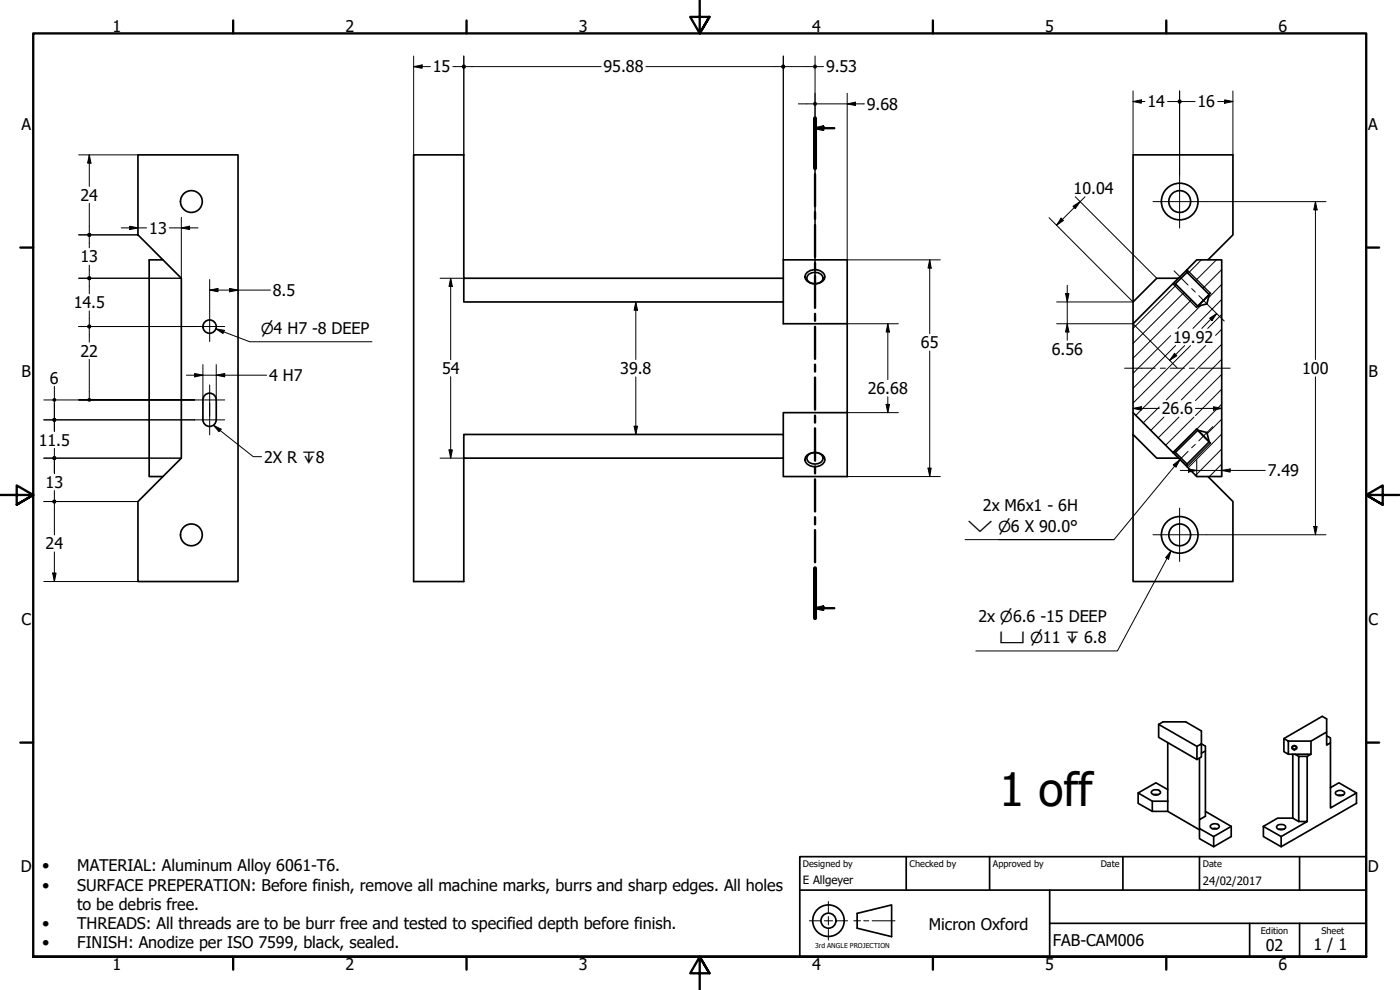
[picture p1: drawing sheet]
<svg xmlns="http://www.w3.org/2000/svg" width="420mm" height="297mm" viewBox="0 0 420 297" stroke-linecap="round" stroke-linejoin="round" font-family="sans-serif">
<!-- layer: Hatch (ISO) -->
<g fill="none" stroke="#000" stroke-width=".3">
<path d="M360.6 78l-4 4M365.1 78l-6.3 6.3M353.1 85.5l-13.1 13M355.3 87.7l-15.3 15.3M357.6 90l-17.6 17.5M360.4 91.6l-6.9 6.9M366.6 85.3l-3.9 4M366.6 80.9l-5.5 5.6M366.6 98.8l-1.8 1.8M366.6 94.3l-4.1 4.2M366.6 89.8l-8.6 8.7M351.3 100.7l-11.3 11.3"/>
<path d="M352.8 103.7l-12.8 12.8M357.3 103.7l-17.3 17.3M361.8 103.7l-20.9 20.9M366.6 116.8l-7.8 7.9M366.6 112.3l-7.8 7.9M366.6 107.8l-12.1 12.2M366.6 103.3l-16.6 16.7M347.9 122.1l-4.8 4.8M349.3 125.1l-3.9 4M353.8 125.1l-6.2 6.3M358.3 125.1l-8.5 8.5M366.6 139.2l-3.6 3.8"/>
<path d="M366.6 134.7l-7.8 7.9M366.6 130.2l-10 10.2M366.6 125.8l-4.3 4.3M366.6 121.3l-14.4 14.4"/>
</g>
<!-- layer: Visible (ISO) -->
<g fill="none" stroke="#000" stroke-width=".51">
<path d="M41.4 46.5h30v128h-30v-24l13-13v-54l-13-13zM48.9 78h-4.1v65h4.1M362.5 78l7.5-7.5v-24h-30v44.1l7.2-7.1h6.5M139.2 83.5h95.9v7.1h-95.9v-44.1h-15.1v128h15.1v-44.1h95.9v7.1h-95.9M235.1 83.5v-5.5h19.2v19.1h-19.2v-6.5M242.3 81.7a3.6 3.6 0 0 1 5.1 .6 1.89 1.89 0 0 1-1.3 2.6 3.2 3.2 0 0 1-4.5-1.9l.1-.7zM242.8 82.2a2.69 2.69 0 0 1 4.2 1.2 2.69 2.69 0 0 1-4.7 .7l-.2-.7 .2-.6zM254.3 97.1v26.7h-19.2v6.6M340 90.6v6.5M352 85.1h.7l6.8 6.8 2.7-.7 .7-2.8-6.7-6.7v-.8l3-2.9h7.4v65h-7.4l-3-3v-.8l6.7-6.6-.7-2.8-2.7-.7-6.8 6.6h-.7l-12-11.9v-26.7zM356.2 80.9l-4.2 4.2M356.2 81.7l-3.5 3.4"/>
<path d="M363.3 88l-4.2 4.3M61.5 118.6a2 2 0 0 1 2.2-.5 2 2 0 0 1 1.2 1.9v5.9a2 2 0 0 1-2 2 2 2 0 0 1-2-1.9v-6zM242.3 136.5a3.7 3.7 0 0 1 5.1 .6 1.93 1.93 0 0 1-1.3 2.6 3.2 3.2 0 0 1-4.5-1.8l.1-.8zM242.8 136.3a2.66 2.66 0 0 1 4.2 1.2 2.6 2.6 0 0 1-2.4 1.7 2.6 2.6 0 0 1-2.5-1.7l.2-.7zM254.3 123.8v19.2h-19.2v-5.5M340 123.8v6.6M352 135.7l4.2 4.3M352.7 135.7l3.5 3.5M353.7 137.5h-6.5l-7.2-7.1v44.1h30v-24l-7.5-7.5M359.1 128.7l4.2 4.3M359.5 129.1l3.4 3.5M347.7 217.3l11.5 6.7"/>
<path d="M398.1 219.6v-3.9l-1.3-.8-11.5 6.7M341.6 237.9v3.1l4.2 2.4M345.7 237.3a1.71 1.71 0 0 1 2.6 .4 1.59 1.59 0 0 1-2.8 0zM346.2 238.4h1.3M350.5 236.9l-3.6-2-5.3 3 4.2 2.5h4.7M350.5 222.8v17.6M359.2 224l1.4-.8v3.9l-1.4 .8zM360.6 223.2v-3.9l-4.7-2.7h-6.8l-1.4 .7v3.9l11.5 6.7M360.6 223.2l1.2 .7v21l-1.8 1v-18.5M361.8 225.3l-1.2 .7M385.3 221.6l1.4 .8v3.9l-1.4-.8zM386.7 222.4h6.7v3.9h-6.7"/>
<path d="M387.8 224a.67 .67 0 0 1 1.1-.2 .67 .67 0 0 1-.2 1.1l-.9-.3zM388 226.3v19.2l1.8 1M388.6 226.3l1.2 .6M393.4 222.4l4.7-2.8v4l1.2-.7M393.4 226.3l-1.1 .6M398.1 220.8l1.2 .6v21l7.8-4.5-5.3-3-2.5 1.4M400.9 237.5a1.71 1.71 0 0 1 2.6 .4 1.59 1.59 0 0 1-2.8 0zM401.5 238.6h1.3M407.1 237.9v3.1l-22.6 13v-3M345.8 240.4v3h4.7v-3M350.5 243.4l9.5 5.6M360 248.6v3l4.2 2.4"/>
<path d="M360 245.9v2.7l4.2 2.4M361.8 243.4l7.7 4.6M363.2 247.8a1.65 1.65 0 0 1 2.8 .2 1.6 1.6 0 0 1-2.8 0zM363.9 248.7h1.4M369.5 248v3l-5.3 3v-3M369.5 248l-5.3 3M379.2 248v3l5.3 3M379.2 248l5.3 3M383.3 247.8a1.65 1.65 0 0 1 2.5 .3 1.54 1.54 0 0 1-2.7 0zM383.8 248.8h1.3M388 245.5h-4.6l-4.2 2.5M392.3 246.5h-2.5v-19.6h2.5v19.6l-7.8 4.5"/>
<circle cx="57.4" cy="60.5" r="3.3"/>
<circle cx="354" cy="60.5" r="3.3"/>
<circle cx="354" cy="60.5" r="5.5"/>
<circle cx="62.9" cy="98" r="2"/>
<circle cx="57.4" cy="160.5" r="3.3"/>
<circle cx="354" cy="160.5" r="3.3"/>
<circle cx="354" cy="160.5" r="5.5"/>
<circle cx="388.4" cy="224.3" r=".55"/>
</g>
<!-- layer: Visible Narrow (ISO) -->
<path d="M352 85.1l7.1 7.2M356.2 80.9l7.1 7.1M359.1 128.7l-7.1 7M363.3 133l-7.1 7" fill="none" stroke="#000" stroke-width=".38"/>
<!-- layer: Section Line (ISO) -->
<g fill="none" stroke="#000" stroke-width=".7">
<path d="M244.6 38.5l2.5-.5v1zM244.6 35.5v15M244.6 38.5h5.8M244.6 52.2v9.7M244.6 63.6v2.1M244.6 67.5v9.6M244.6 78.9v2.1M244.6 82.7v9.7M244.6 94.2v2.1M244.6 98v9.7M244.6 109.4v2.1M244.6 113.3v9.6"/>
<path d="M244.6 124.7v2.1M244.6 128.5v9.7M244.6 139.9v2.1M244.6 143.8v9.7M244.6 155.2v2.1M244.6 159.1v9.6M244.6 170.5v15M244.6 182.5l2.5-.5v1zM244.6 182.5h5.8"/>
</g>
<path d="M244.6 35.5v15M244.6 170.5v15" fill="none" stroke="#000" stroke-width="1.2"/>
<g fill="#000">
<path d="M244.6 38.5l2.5-.5v1z" fill-rule="evenodd"/>
<path d="M244.6 182.5l2.5-.5v1z" fill-rule="evenodd"/>
</g>
<!-- layer: Border (ISO) -->
<g fill="none" stroke="#000" stroke-width=".7">
<path d="M70 6.1v3.9M140 6.1v3.9M210 0v10l-2.9-4.9h5.8l-2.9 4.9 2.9-4.9M280 6.1v3.9M350 6.1v3.9M6.1 74.3h3.9M410 74.3h3.9M0 148.5h10l-5-2.8v5.7l5-2.9-5 2.9M420 148.5h-10l5-2.8v5.7l-5-2.9 5 2.9M6.1 222.8h3.9M410 222.8h3.9M10 287.1v-277.1h400v277.1h-400h400"/>
<path d="M70 287.1v3.8M140 287.1v3.8M212.9 292l-2.9-4.9 2.9 4.9h-5.8l2.9-4.9v9.9M280 287.1v3.8M350 287.1v3.8"/>
</g>
<!-- layer: Sketch Geometry (ANSI) -->
<path d="M242.9 276.3h3.2M247.4 276.3h2.5M248.6 270.5v3.3M248.6 275v2.5M248.6 278.8v3.3M251.1 276.3h3.3M256.2 276.3h2.1M259.2 276.3h1.5M261.7 276.3h6.9" fill="none" stroke="#000" stroke-width=".3"/>
<g fill="none" stroke="#000" stroke-width=".51">
<path d="M257.2 274.1l10.4-2.6v9.5l-10.4-2.5z"/>
<circle cx="248.6" cy="276.2" r="4.7"/>
<circle cx="248.6" cy="276.2" r="2.25"/>
</g>
<!-- layer: Title (ISO) -->
<path d="M240 257h170v30.1h-170zM272 257v10.1M297 257v10.1M337 257v10.1M360 257v10.1M390 257v10.1M240 267.1h170M315 277h95M315 267.1v20M375 277v10.1M390 277v10.1" fill="none" stroke="#000" stroke-width=".51"/>
<!-- layer: Center Mark (ISO) -->
<path d="M354 52.5v15.9M346 60.5h16M58.4 98h9M62.9 93.5v9M62.9 115.5v9.5M58.4 120h9M58.4 126h9M62.9 121v9.5M354 152.4v16.1M346 160.5h16" fill="none" stroke="#000" stroke-width=".3"/>
<!-- layer: Dimension (ISO) -->
<g fill="none" stroke="#000" stroke-width=".3">
<path d="M124.1 20l2.6-.5v1zM124.1 20h5.1M124.1 16.8v29.7M135.9 20h2.7M139.2 16.8v29.7M139.8 20h40.6M193.9 20h40.5M235.1 16.8v61.2M235.6 20h8.4M244.6 20h2.5M244.6 16.8v66.2M239.6 31.2h4.4"/>
<path d="M244.6 31.2h14.8M254.3 31.2l2.4-.5v1zM254.3 28v50h27.9M340 30.5l2.5-.5v1zM340 30.5h3.6M340 27.3v19.2M350.4 30.5h3M354 27.3v25.2M354.6 30.5h4M365.4 30.5h4.6M367.5 30l2.5 .5-2.5 .5zM370 27.3v19.2"/>
<path d="M23.6 46.5h17.8M26.8 46.5l.5 2.4h-1zM26.8 46.5v9.4M322.7 59l24.5 24.5M325.6 59l-8.5 8.6M23.6 70.5h17.8M26.8 61v8.8M26.8 71.1v3.2M26.8 79.6v3.3M36.4 68.4h7.6M38.9 67.9l2.5 .5-2.5 .5zM50.8 68.4h8.6"/>
<path d="M54.4 68.4l2.5-.5v1zM54.4 65.2v18.3h-30.8M279 78l.5 2.4h-1zM279 78v22.1M314.8 65.3l25.2 25.3h-22.9M318.5 65.5l.7 .7-2.1 1.4zM322 61.9l2.2-1.4-1.5 2.1zM362 60.5h36M394.8 60.5l.5 2.5h-1zM394.8 60.5v47.4M23.6 98h34.8M26.8 84.1v4"/>
<path d="M26.8 93.3v4M26.8 98.6v4.1M62.9 87l2.5-.5v1.1zM62.9 87h18.3M62.9 83.9v9.6M68.9 86.5l2.5 .5-2.5 .6zM132.1 83.5h7.1M135.3 83.5l.5 2.5h-1.1zM135.3 83.5v24.4M190.8 90.6l.5 2.5h-1zM190.8 90.6v17.3M254.3 97.1h15.3"/>
<path d="M266.4 97.1l.6 2.5h-1.1zM266.4 97.1v16.8M317.1 97.1h22.9l13.3 13.2M319.8 88.1h1l-.5 2.5zM320.3 97.1l.5 2.5h-1zM320.3 85.6v16.5M363 95.5l2.1-1.4-1.4 2.1zM364 92.9l3.4 3.4M365.1 94.1l-4.4 4.4M16.3 115.9v3.5M26.8 107.8v11.6M55.9 112.6h24.1"/>
<path d="M58.4 112.1l2.5 .5-2.5 .5zM60.9 109.4v10.5M64.9 112.6l2.5-.5v1zM64.9 109.4v10.5M135.3 113v24.5M190.8 113.1v17.3M266.4 119v4.8M279 105.3v37.7M352.5 106l.7 .7-2.2 1.4zM355.5 103.7l-4.5 4.4M394.8 113.1v47.4M13.1 120h45.3h-34.8"/>
<path d="M13.1 137.5h41.3M13.1 126h45.3M16.3 120v9.4M16.3 134.5v3M16.3 138.1v3.9M132.1 137.5h7.1M134.7 135h1.1l-.5 2.5zM190.3 127.9h1l-.5 2.5zM254.3 123.8h15.3M265.9 121.3h1.1l-.6 2.5zM340 122.5l2.5-.5v1zM340 122.5h7.9"/>
<path d="M358.8 122.5h7.8M359.2 138v5M364.2 122l2.4 .5-2.4 .5zM366.6 138v5M13.1 150.5h28.3M16.3 147.2v2.6M16.3 151.1v9.4M254.3 143h27.9M278.5 140.4h1l-.5 2.6zM354.2 141.1h25.5M356.7 140.7l2.5 .4-2.5 .6zM366.6 141.1l2.6-.4v1z"/>
<path d="M394.3 158h1l-.5 2.5zM13.1 174.5h28.3M15.8 171.9h1l-.5 2.6zM16.3 165.6v8.9M362 160.5h36"/>
</g>
<g fill="#000">
<path d="M124.1 20l2.6-.5v1z" fill-rule="evenodd"/>
<path d="M254.3 31.2l2.4-.5v1z" fill-rule="evenodd"/>
<path d="M340 30.5l2.5-.5v1z" fill-rule="evenodd"/>
<path d="M367.5 30l2.5 .5-2.5 .5z" fill-rule="evenodd"/>
<path d="M26.8 46.5l.5 2.4h-1z" fill-rule="evenodd"/>
<path d="M38.9 67.9l2.5 .5-2.5 .5z" fill-rule="evenodd"/>
<path d="M54.4 68.4l2.5-.5v1z" fill-rule="evenodd"/>
<path d="M318.5 65.5l.7 .7-2.1 1.4z" fill-rule="evenodd"/>
<path d="M322 61.9l2.2-1.4-1.5 2.1z" fill-rule="evenodd"/>
<path d="M394.8 60.5l.5 2.5h-1z" fill-rule="evenodd"/>
<path d="M62.9 87l2.5-.5v1.1z" fill-rule="evenodd"/>
<path d="M68.9 86.5l2.5 .5-2.5 .6z" fill-rule="evenodd"/>
<path d="M135.3 83.5l.5 2.5h-1.1z" fill-rule="evenodd"/>
<path d="M190.8 90.6l.5 2.5h-1z" fill-rule="evenodd"/>
<path d="M266.4 97.1l.6 2.5h-1.1z" fill-rule="evenodd"/>
<path d="M279 78l.5 2.4h-1z" fill-rule="evenodd"/>
<path d="M319.8 88.1h1l-.5 2.5z" fill-rule="evenodd"/>
<path d="M320.3 97.1l.5 2.5h-1z" fill-rule="evenodd"/>
<path d="M363 95.5l2.1-1.4-1.4 2.1z" fill-rule="evenodd"/>
<path d="M58.4 112.1l2.5 .5-2.5 .5z" fill-rule="evenodd"/>
<path d="M64.9 112.6l2.5-.5v1z" fill-rule="evenodd"/>
<path d="M352.5 106l.7 .7-2.2 1.4z" fill-rule="evenodd"/>
<path d="M15.9 119.6l.4-.2 .5 .2v.8l-.5 .2-.4-.2-.2-.4z" fill-rule="evenodd"/>
<path d="M134.7 135h1.1l-.5 2.5z" fill-rule="evenodd"/>
<path d="M190.3 127.9h1l-.5 2.5z" fill-rule="evenodd"/>
<path d="M265.9 121.3h1.1l-.6 2.5z" fill-rule="evenodd"/>
<path d="M340 122.5l2.5-.5v1z" fill-rule="evenodd"/>
<path d="M364.2 122l2.4 .5-2.4 .5z" fill-rule="evenodd"/>
<path d="M278.5 140.4h1l-.5 2.6z" fill-rule="evenodd"/>
<path d="M356.7 140.7l2.5 .4-2.5 .6z" fill-rule="evenodd"/>
<path d="M366.6 141.1l2.6-.4v1z" fill-rule="evenodd"/>
<path d="M394.3 158h1l-.5 2.5z" fill-rule="evenodd"/>
<path d="M15.8 171.9h1l-.5 2.6z" fill-rule="evenodd"/>
<circle cx="139.2" cy="20" r=".63"/>
<circle cx="235" cy="20" r=".62"/>
<circle cx="244.6" cy="20" r=".62"/>
<circle cx="244.6" cy="31.1" r=".62"/>
<circle cx="354" cy="30.5" r=".63"/>
<circle cx="26.8" cy="70.5" r=".63"/>
<circle cx="26.8" cy="83.5" r=".63"/>
<circle cx="26.8" cy="98" r=".63"/>
<circle cx="26.8" cy="120" r=".61"/>
<circle cx="16.3" cy="137.4" r=".62"/>
<circle cx="16.3" cy="125.9" r=".62"/>
<circle cx="16.3" cy="150.5" r=".62"/>
</g>
<!-- layer: Symbol (ISO) -->
<path d="M64.8 98.7l2.5 .4-.4 1zM64.8 98.7l10.1 3.8h36.7M64.1 127.6l2.3 1.2-.7 .7zM64.1 127.6l11.9 9.4h2.5M352.1 139.5l2-1.6-1.2 2.2zM354.1 137.9l-19.8 24h-34.6M289.6 161.9h44.7M351.4 165.3l-.7 2.5-.9-.5zM351.4 165.3l-16.1 30h-42.4" fill="none" stroke="#000" stroke-width=".3"/>
<g fill="#000">
<path d="M64.8 98.7l2.5 .4-.4 1z" fill-rule="evenodd"/>
<path d="M64.1 127.6l2.3 1.2-.7 .7z" fill-rule="evenodd"/>
<path d="M352.1 139.5l2-1.6-1.2 2.2z" fill-rule="evenodd"/>
<path d="M351.4 165.3l-.7 2.5-.9-.5z" fill-rule="evenodd"/>
</g>
<!-- layer: Centerline (ISO) -->
<path d="M352.4 81.3l4.2 4.2M357.6 86.6l1.1 1M359.8 88.7l4.2 4.2M337.5 110.5h9.2M348.2 110.5h1.6M351.2 110.5h4.3M356.9 110.5h1.6M360 110.5h9.2M354.1 137.9l-1.7 1.8M356.6 135.4l-2.6 2.6M358.7 133.3l-1.1 1.1M364 128l-4.2 4.3" fill="none" stroke="#000" stroke-width=".3"/>
<text font-size="13.8" x="299.8" y="241.7">1 off</text>
<g font-size="4.8">
<text x="33.7" y="9.6">1</text>
<text x="103.7" y="9.6">2</text>
<text x="173.7" y="9.6">3</text>
<text x="243.7" y="9.6">4</text>
<text x="313.7" y="9.6">5</text>
<text x="383.7" y="9.6">6</text>
<text x="129.9" y="21.7">15</text>
<text x="181.2" y="21.7">95.88</text>
<text x="247.9" y="21.7">9.53</text>
<text x="260.2" y="32.9">9.68</text>
<text x="344.4" y="32.2">14</text>
<text x="359.4" y="32.2">16</text>
<text x="6.4" y="38.9">A</text>
<text x="410.7" y="38.9">A</text>
<text x="322.2" y="58.2">10.04</text>
<text x="24.2" y="60.2">24</text>
<text x="44.8" y="70.2">13</text>
<text x="24.2" y="78.7">13</text>
<text x="81.9" y="88.8">8.5</text>
<text x="22.2" y="92.4">14.5</text>
<text x="24.2" y="107">22</text>
<text x="276.4" y="104.4">65</text>
<text x="315.7" y="106.4">6.56</text>
<text x="352.1" y="102.9">19.92</text>
<text x="6.4" y="113.1">B</text>
<text x="132.7" y="112.2">54</text>
<text x="186.1" y="112.2">39.8</text>
<text x="390.8" y="112.2">100</text>
<text x="410.7" y="113.1">B</text>
<text x="15" y="115.1">6</text>
<text x="80.8" y="114.3">4 H7</text>
<text x="260.5" y="118.2">26.68</text>
<text x="348.7" y="124.3">26.6</text>
<text x="11.6" y="133.7">11.5</text>
<text x="79.2" y="138.8">2X R ↧8</text>
<text x="380.5" y="142.9">7.49</text>
<text x="13.7" y="146.4">13</text>
<text x="295" y="153.4">2x M6x1 - 6H</text>
<text x="13.7" y="164.8">24</text>
<text x="6.4" y="187.4">C</text>
<text x="293.6" y="186.7">2x ⌀6.6 -15 DEEP</text>
<text x="410.7" y="187.4">C</text>
<text x="6.2" y="261.7">D</text>
<text x="12.7" y="261.5">•</text>
<text x="23.2" y="261.5">MATERIAL: Aluminum Alloy 6061-T6.</text>
<text x="410.5" y="261.7">D</text>
<text x="12.7" y="267.3">•</text>
<text x="23.2" y="267.3">SURFACE PREPERATION: Before finish, remove all machine marks, burrs and sharp edges. All holes</text>
<text x="23.2" y="273">to be debris free.</text>
<text x="12.7" y="278.8">•</text>
<text x="23.2" y="278.8">THREADS: All threads are to be burr free and tested to specified depth before finish.</text>
<text x="278.8" y="279">Micron Oxford</text>
<text x="12.7" y="284.5">•</text>
<text x="23.2" y="284.5">FINISH: Anodize per ISO 7599, black, sealed.</text>
<text x="316" y="283.8">FAB-CAM006</text>
<text x="379.9" y="285.3">02</text>
<text x="394.2" y="285">1 / 1</text>
<text x="33.7" y="290.9">1</text>
<text x="103.7" y="290.9">2</text>
<text x="173.7" y="290.9">3</text>
<text x="243.7" y="290.9">4</text>
<text x="313.7" y="290.9">5</text>
<text x="383.7" y="290.9">6</text>
</g>
<g font-size="4.6">
<text x="78.2" y="100.1">⌀4 H7 -8 DEEP</text>
<text x="290.4" y="159.6">⌵ ⌀6 X 90.0°</text>
<text x="300" y="192.9">⌴ ⌀11 ↧ 6.8</text>
</g>
<g font-size="3.4">
<text x="241" y="265.4">E Allgeyer</text>
<text x="361" y="265.5">24/02/2017</text>
</g>
<g font-size="2.7">
<text x="241" y="260.1">Designed by</text>
<text x="273" y="260.1">Checked by</text>
<text x="298" y="260.1">Approved by</text>
<text x="330.3" y="260">Date</text>
<text x="361" y="260">Date</text>
<text x="378.4" y="280.1">Edition</text>
<text x="396.6" y="280.1">Sheet</text>
</g>
<text font-size="2" x="244.6" y="284.5">3rd ANGLE PROJECTION</text>
</svg>
